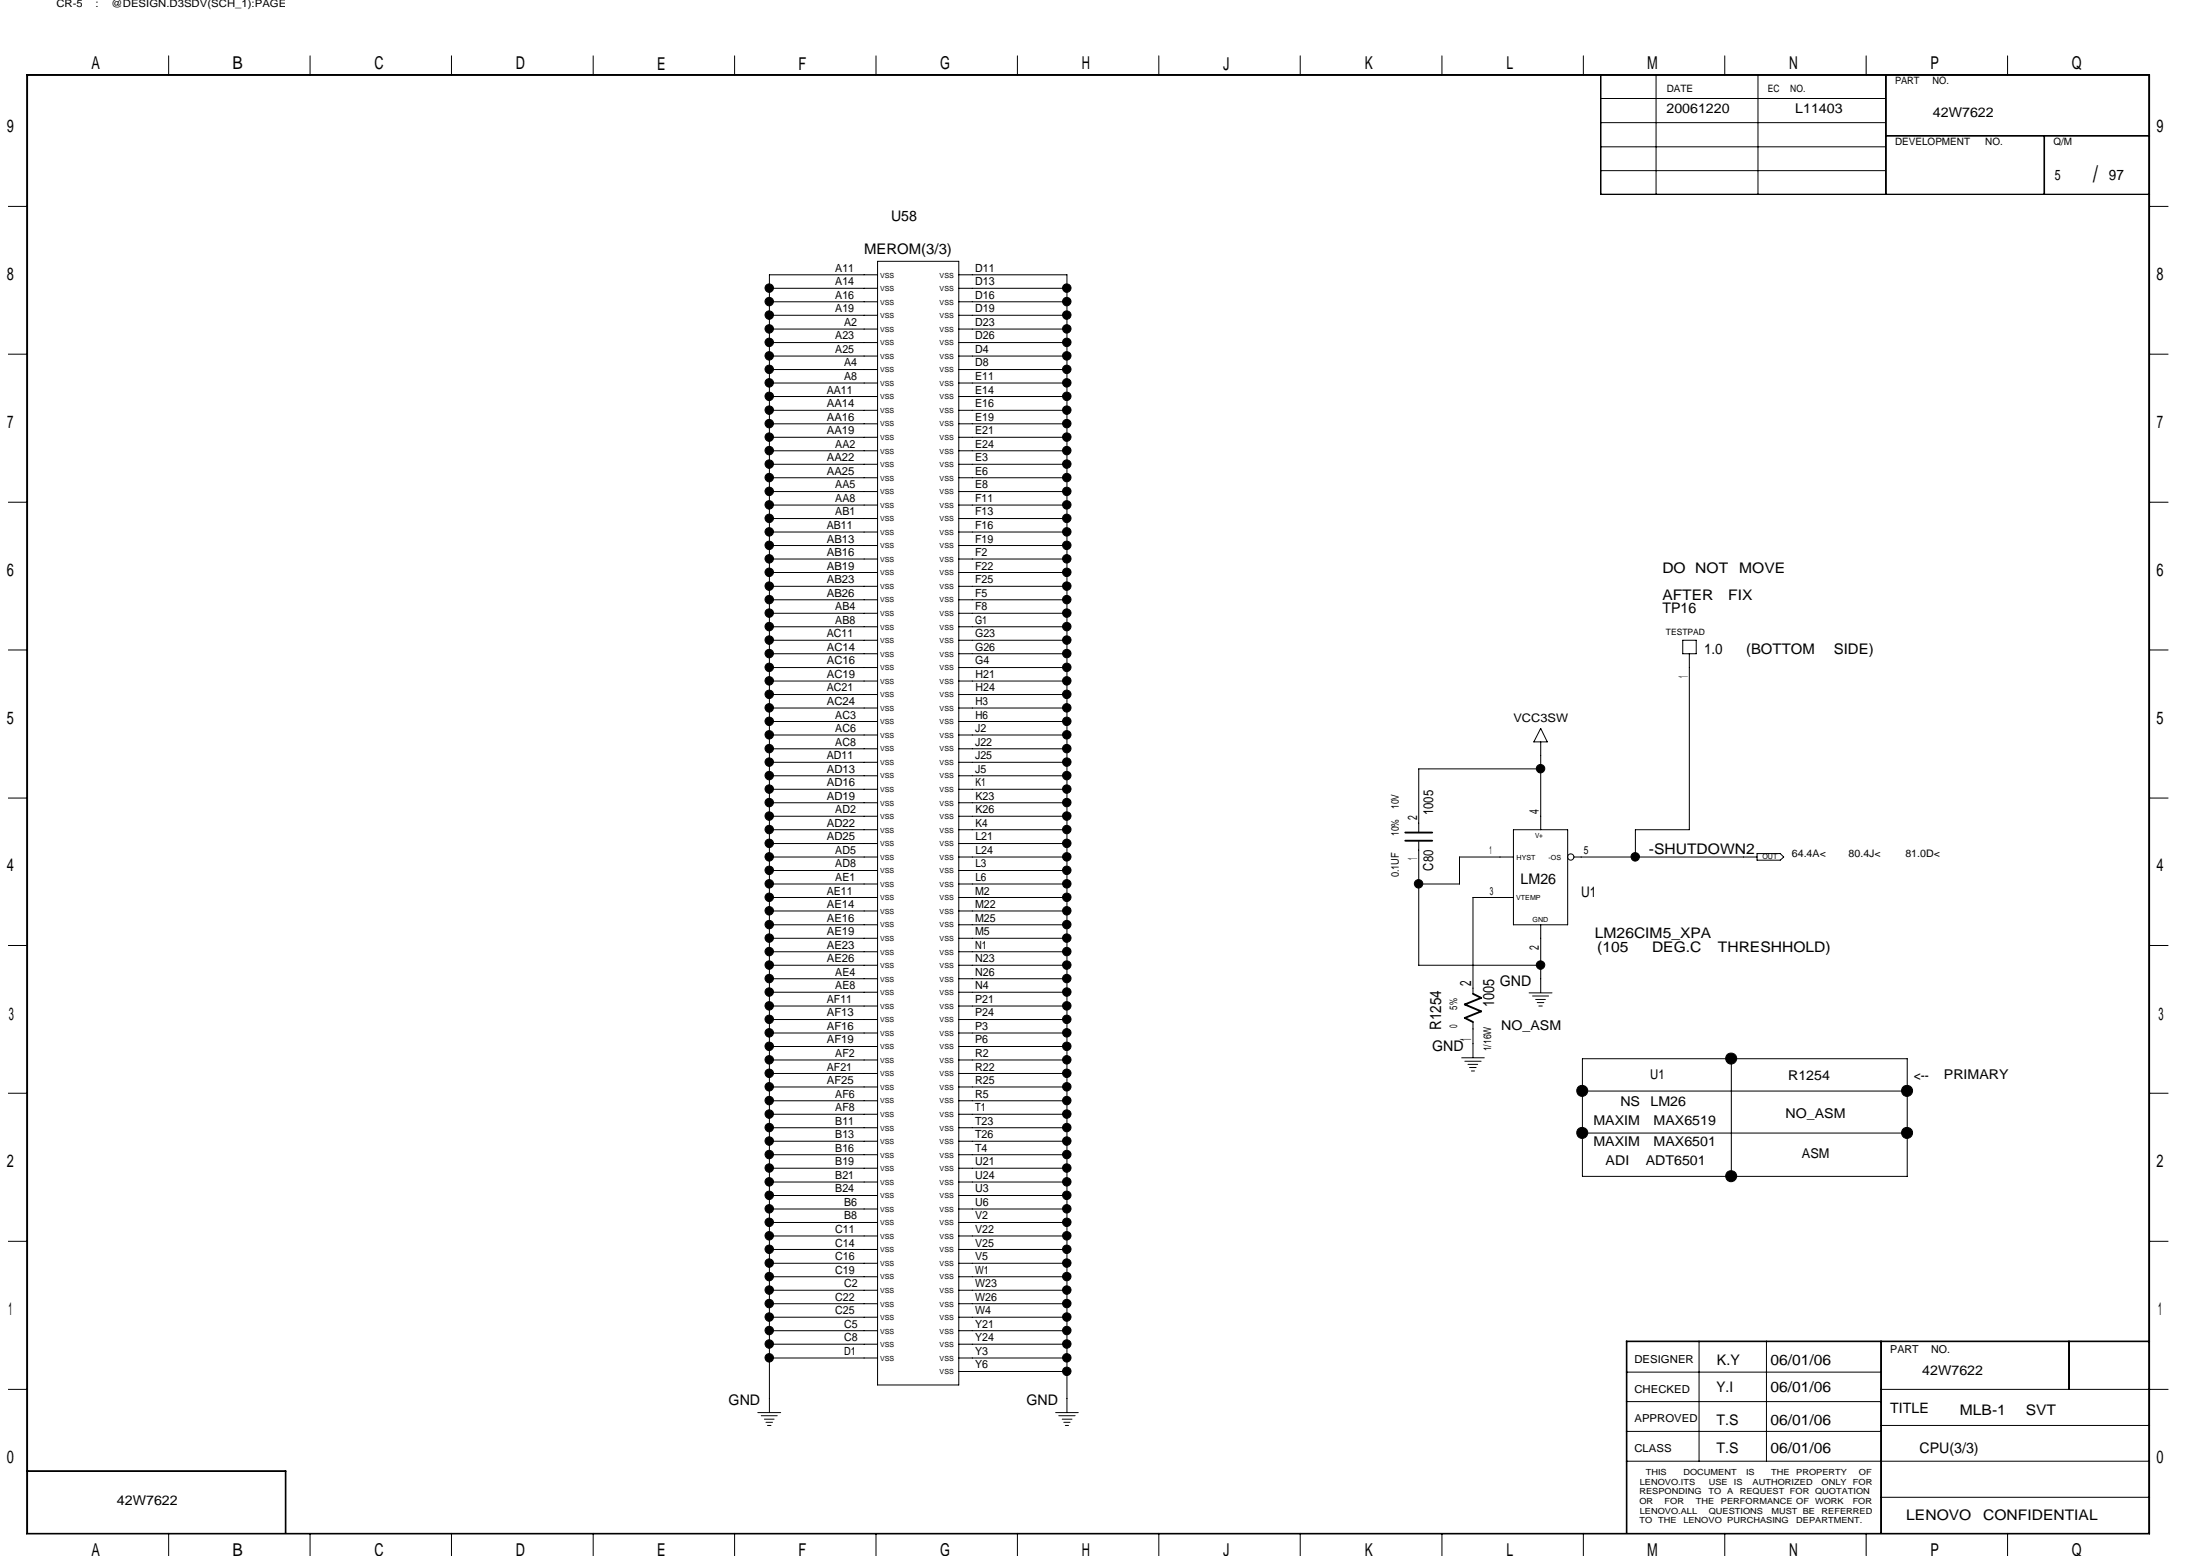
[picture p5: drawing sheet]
<svg xmlns="http://www.w3.org/2000/svg" width="297mm" height="210mm" viewBox="0 0 297 210" stroke-linecap="round" stroke-linejoin="round" font-family="sans-serif">
<path d="M189.7 113.5h3.7M189.7 112.4h3.7M198.9 134.1l1.1 .6-2.2 .9 2.2 .9-2.2 .9 1.1 .5" fill="none" stroke="#000" stroke-width=".25"/>
<g fill="none" stroke="#000" stroke-width=".14">
<path d="M3.6 10.1h286.6v196.9h-286.6zM3.7 10.2h286.4v196.7h-286.4zM22.8 7.5v2.6M41.9 7.5v2.6M61 7.5v2.6M80.1 7.5v2.6M99.2 7.5v2.6M118.3 7.5v2.6M137.4 7.5v2.6M156.5 7.5v2.6M175.6 7.5v2.6M194.7 7.5v2.6"/>
<path d="M213.8 7.5v2.6M216.1 10.1v16.1h74.1M216.1 19.8h38.5M216.1 16.6h38.5M216.1 13.3h38.5M216.2 10.1v16.1M223.6 10.1v16.1M232.9 7.5v2.6M237.4 10.1v16.1M252 7.5v2.6M254.6 18.4h35.6M254.6 10.1v16.1"/>
<path d="M254.6 18.3h35.6M254.7 10.1v16.1M271.1 7.5v2.6M276 18.4v7.8M276.1 18.4v7.8M1.1 27.9h2.5M103.9 38.9h14.6M118.5 37.1h-14.6v153.4M118.5 35.3h11v151.6h-11zM129.5 37.1h14.6v153.4M129.5 38.9h14.6M216.1 26.2h74.1"/>
<path d="M216.2 23h38.4M290.2 27.9h2.5M1.1 47.8h2.5M103.9 59h14.6M103.9 57.2h14.6M103.9 55.4h14.6M103.9 53.5h14.6M103.9 51.7h14.6M103.9 49.9h14.6M103.9 48h14.6M103.9 46.2h14.6M103.9 44.4h14.6"/>
<path d="M103.9 42.5h14.6M103.9 40.7h14.6M129.5 59h14.6M129.5 57.2h14.6M129.5 55.4h14.6M129.5 53.5h14.6M129.5 51.7h14.6M129.5 49.9h14.6M129.5 48h14.6M129.5 46.2h14.6M129.5 44.4h14.6M129.5 42.5h14.6"/>
<path d="M129.5 40.7h14.6M290.2 47.8h2.5M1.1 67.8h2.5M103.9 79.1h14.6M103.9 77.3h14.6M103.9 75.4h14.6M103.9 73.6h14.6M103.9 71.8h14.6M103.9 70h14.6M103.9 68.2h14.6M103.9 66.3h14.6M103.9 64.5h14.6"/>
<path d="M103.9 62.7h14.6M103.9 60.8h14.6M129.5 79.1h14.6M129.5 77.3h14.6M129.5 75.4h14.6M129.5 73.6h14.6M129.5 71.8h14.6M129.5 70h14.6M129.5 68.2h14.6M129.5 66.3h14.6M129.5 64.5h14.6M129.5 62.7h14.6"/>
<path d="M129.5 60.8h14.6M290.2 67.8h2.5M1.1 87.7h2.5M103.9 86.4h14.6M103.9 88.2h14.6M103.9 99.2h14.6M103.9 97.4h14.6M103.9 95.5h14.6M103.9 93.7h14.6M103.9 91.9h14.6M103.9 90.1h14.6M103.9 84.6h14.6"/>
<path d="M103.9 82.8h14.6M103.9 80.9h14.6M129.5 86.4h14.6M129.5 88.2h14.6M129.5 99.2h14.6M129.5 97.4h14.6M129.5 95.5h14.6M129.5 93.7h14.6M129.5 91.9h14.6M129.5 90.1h14.6M129.5 84.6h14.6M129.5 82.8h14.6"/>
<path d="M129.5 80.9h14.6M208 98.3l.9 1.8h-1.8zM227.2 86.4h1.8v1.8h-1.8zM228.1 88.2v23.8h-7.3v3.7M290.2 87.7h2.5M1.1 107.7h2.5M103.9 115.7h14.6M103.9 112h14.6M103.9 119.3h14.6M103.9 117.5h14.6M103.9 113.8h14.6M103.9 110.2h14.6"/>
<path d="M103.9 108.3h14.6M103.9 106.5h14.6M103.9 104.7h14.6M103.9 102.9h14.6M103.9 101h14.6M129.5 115.7h14.6M129.5 112h14.6M129.5 119.3h14.6M129.5 117.5h14.6M129.5 113.8h14.6M129.5 110.2h14.6M129.5 108.3h14.6"/>
<path d="M129.5 106.5h14.6M129.5 104.7h14.6M129.5 102.9h14.6M129.5 101h14.6M191.6 113.5v16.8h16.4M204.3 115.7h-7.2v3.6h-5.5M204.3 112h7.4v12.8h-7.4zM208 100.1v11.9M208 103.8h-16.4v8.6M212.6 115.7h24.6M237.2 115.2h3.2l.4 .5-.4 .4h-3.2zM290.2 107.7h2.5"/>
<path d="M1.1 127.6h2.5M103.9 124.8h14.6M103.9 121.1h14.6M103.9 135.8h14.6M103.9 139.4h14.6M103.9 137.6h14.6M103.9 133.9h14.6M103.9 132.1h14.6M103.9 130.3h14.6M103.9 128.4h14.6M103.9 126.6h14.6M103.9 122.9h14.6"/>
<path d="M129.5 124.8h14.6M129.5 121.1h14.6M129.5 135.8h14.6M129.5 139.4h14.6M129.5 137.6h14.6M129.5 133.9h14.6M129.5 132.1h14.6M129.5 130.3h14.6M129.5 128.4h14.6M129.5 126.6h14.6M129.5 122.9h14.6M198.9 137.9v4.8"/>
<path d="M204.3 121.1h-5.4v13M206.5 134h3M206.9 134.4h2.2M207.3 134.9h1.4M207.6 135.3h.8M207.8 135.8h.4M208 124.8v9.1M290.2 127.6h2.5M1.1 147.5h2.5M103.9 159.5h14.6M103.9 157.6h14.6M103.9 155.8h14.6"/>
<path d="M103.9 154h14.6M103.9 152.2h14.6M103.9 150.4h14.6M103.9 148.5h14.6M103.9 146.7h14.6M103.9 144.9h14.6M103.9 143h14.6M103.9 141.2h14.6M129.5 159.5h14.6M129.5 157.6h14.6M129.5 155.8h14.6M129.5 154h14.6"/>
<path d="M129.5 152.2h14.6M129.5 150.4h14.6M129.5 148.5h14.6M129.5 146.7h14.6M129.5 144.9h14.6M129.5 143h14.6M129.5 141.2h14.6M197.4 142.7h3M197.8 143.2h2.2M198.2 143.6h1.3M198.4 144.1h.9M198.7 144.5h.4"/>
<path d="M213.7 142.9h43.8v15.8h-43.8zM213.7 147.2h43.8M213.7 152.9h43.8M233.8 142.9v15.8M290.2 147.5h2.5M1.1 167.5h2.5M103.9 179.6h14.6M103.9 177.8h14.6M103.9 175.9h14.6M103.9 174.1h14.6M103.9 172.3h14.6M103.9 170.5h14.6"/>
<path d="M103.9 168.6h14.6M103.9 166.8h14.6M103.9 165h14.6M103.9 163.2h14.6M103.9 161.3h14.6M129.5 179.6h14.6M129.5 177.8h14.6M129.5 175.9h14.6M129.5 174.1h14.6M129.5 172.3h14.6M129.5 170.5h14.6M129.5 168.6h14.6"/>
<path d="M129.5 166.8h14.6M129.5 165h14.6M129.5 163.2h14.6M129.5 161.3h14.6M290.2 167.5h2.5M1.1 187.5h2.5M3.6 198.5h35v8.4M3.6 198.5h35M38.5 198.5v8.4M102.3 190.6h3.1M102.8 191.1h2.1M103.2 191.5h1.3"/>
<path d="M103.4 191.9h.9M103.6 192.4h.5M103.9 183.3h14.6M103.9 181.4h14.6M129.5 185.1h14.6M129.5 183.3h14.6M129.5 181.4h14.6M142.5 190.6h3.1M143 191.1h2.2M143.4 191.5h1.3M143.6 191.9h.9M143.8 192.4h.5"/>
<path d="M219.6 197.2h70.6M219.6 181.1h70.6M219.6 193.2h34.4M219.6 189.1h34.4M219.6 185.2h34.4M219.7 181v25.9M229.4 181v16.2M238.5 181v16.2M254 192.4h36.2M254 187.5h38.7M254 181v25.9M279.3 181v6.5"/>
<path d="M279.4 181v6.5M290.2 181h-70.6v25.9M22.8 206.9v3M41.9 206.9v3M61 206.9v3M80.1 206.9v3M99.2 206.9v3M118.3 206.9v3M137.4 206.9v3M156.5 206.9v3M175.6 206.9v3M194.7 206.9v3"/>
<path d="M213.8 206.9v3M232.9 206.9v3M252 206.9v3M254 202.1h36.2M271.1 206.9v3"/>
<circle cx="212.1" cy="115.6" r=".43"/>
</g>
<g fill="#000" stroke="#000" stroke-width=".14">
<circle cx="103.9" cy="38.9" r=".57"/>
<circle cx="144" cy="38.9" r=".57"/>
<circle cx="103.9" cy="49.8" r=".57"/>
<circle cx="103.9" cy="51.7" r=".57"/>
<circle cx="103.9" cy="44.4" r=".57"/>
<circle cx="103.9" cy="42.5" r=".57"/>
<circle cx="103.9" cy="53.5" r=".57"/>
<circle cx="103.9" cy="46.2" r=".57"/>
<circle cx="103.9" cy="55.3" r=".57"/>
<circle cx="103.9" cy="40.7" r=".57"/>
<circle cx="103.9" cy="48" r=".57"/>
<circle cx="103.9" cy="59" r=".57"/>
<circle cx="103.9" cy="57.2" r=".57"/>
<circle cx="144" cy="49.8" r=".57"/>
<circle cx="144" cy="51.7" r=".57"/>
<circle cx="144" cy="44.4" r=".57"/>
<circle cx="144" cy="42.5" r=".57"/>
<circle cx="144" cy="46.2" r=".57"/>
<circle cx="144" cy="53.5" r=".57"/>
<circle cx="144" cy="55.3" r=".57"/>
<circle cx="144" cy="40.7" r=".57"/>
<circle cx="144" cy="48" r=".57"/>
<circle cx="144" cy="57.2" r=".57"/>
<circle cx="144" cy="59" r=".57"/>
<circle cx="103.9" cy="70" r=".57"/>
<circle cx="103.9" cy="60.8" r=".57"/>
<circle cx="103.9" cy="71.8" r=".57"/>
<circle cx="103.9" cy="62.6" r=".57"/>
<circle cx="103.9" cy="66.3" r=".57"/>
<circle cx="103.9" cy="64.4" r=".57"/>
<circle cx="103.9" cy="73.6" r=".57"/>
<circle cx="103.9" cy="77.2" r=".57"/>
<circle cx="103.9" cy="79.1" r=".57"/>
<circle cx="103.9" cy="68.1" r=".57"/>
<circle cx="103.9" cy="75.4" r=".57"/>
<circle cx="144" cy="70" r=".57"/>
<circle cx="144" cy="60.8" r=".57"/>
<circle cx="144" cy="71.8" r=".57"/>
<circle cx="144" cy="62.6" r=".57"/>
<circle cx="144" cy="66.3" r=".57"/>
<circle cx="144" cy="73.6" r=".57"/>
<circle cx="144" cy="64.4" r=".57"/>
<circle cx="144" cy="77.2" r=".57"/>
<circle cx="144" cy="79.1" r=".57"/>
<circle cx="144" cy="68.1" r=".57"/>
<circle cx="144" cy="75.4" r=".57"/>
<circle cx="103.9" cy="90.1" r=".57"/>
<circle cx="103.9" cy="88.2" r=".57"/>
<circle cx="103.9" cy="80.9" r=".57"/>
<circle cx="103.9" cy="82.7" r=".57"/>
<circle cx="103.9" cy="84.6" r=".57"/>
<circle cx="103.9" cy="93.7" r=".57"/>
<circle cx="103.9" cy="97.3" r=".57"/>
<circle cx="103.9" cy="95.5" r=".57"/>
<circle cx="103.9" cy="99.2" r=".57"/>
<circle cx="103.9" cy="86.4" r=".57"/>
<circle cx="103.9" cy="91.9" r=".57"/>
<circle cx="144" cy="90.1" r=".57"/>
<circle cx="144" cy="80.9" r=".57"/>
<circle cx="144" cy="88.2" r=".57"/>
<circle cx="144" cy="82.7" r=".57"/>
<circle cx="144" cy="84.6" r=".57"/>
<circle cx="144" cy="95.5" r=".57"/>
<circle cx="144" cy="86.4" r=".57"/>
<circle cx="144" cy="91.9" r=".57"/>
<circle cx="144" cy="99.2" r=".57"/>
<circle cx="144" cy="93.7" r=".57"/>
<circle cx="144" cy="97.3" r=".57"/>
<circle cx="103.9" cy="104.7" r=".57"/>
<circle cx="103.9" cy="106.5" r=".57"/>
<circle cx="103.9" cy="108.3" r=".57"/>
<circle cx="103.9" cy="115.6" r=".57"/>
<circle cx="103.9" cy="110.1" r=".57"/>
<circle cx="103.9" cy="119.3" r=".57"/>
<circle cx="103.9" cy="111.9" r=".57"/>
<circle cx="103.9" cy="102.8" r=".57"/>
<circle cx="103.9" cy="101" r=".57"/>
<circle cx="103.9" cy="113.8" r=".57"/>
<circle cx="103.9" cy="117.4" r=".57"/>
<circle cx="144" cy="104.7" r=".57"/>
<circle cx="144" cy="106.5" r=".57"/>
<circle cx="144" cy="108.3" r=".57"/>
<circle cx="144" cy="113.8" r=".57"/>
<circle cx="144" cy="119.3" r=".57"/>
<circle cx="144" cy="101" r=".57"/>
<circle cx="144" cy="102.8" r=".57"/>
<circle cx="144" cy="111.9" r=".57"/>
<circle cx="144" cy="110.1" r=".57"/>
<circle cx="144" cy="115.6" r=".57"/>
<circle cx="144" cy="117.4" r=".57"/>
<circle cx="191.5" cy="119.3" r=".57"/>
<circle cx="208" cy="103.7" r=".57"/>
<circle cx="220.8" cy="115.6" r=".57"/>
<circle cx="103.9" cy="124.8" r=".57"/>
<circle cx="103.9" cy="122.9" r=".57"/>
<circle cx="103.9" cy="126.6" r=".57"/>
<circle cx="103.9" cy="128.4" r=".57"/>
<circle cx="103.9" cy="121.1" r=".57"/>
<circle cx="103.9" cy="132.1" r=".57"/>
<circle cx="103.9" cy="137.6" r=".57"/>
<circle cx="103.9" cy="139.4" r=".57"/>
<circle cx="103.9" cy="135.7" r=".57"/>
<circle cx="103.9" cy="130.2" r=".57"/>
<circle cx="103.9" cy="133.9" r=".57"/>
<circle cx="144" cy="124.8" r=".57"/>
<circle cx="144" cy="122.9" r=".57"/>
<circle cx="144" cy="126.6" r=".57"/>
<circle cx="144" cy="128.4" r=".57"/>
<circle cx="144" cy="121.1" r=".57"/>
<circle cx="144" cy="133.9" r=".57"/>
<circle cx="144" cy="137.6" r=".57"/>
<circle cx="144" cy="130.2" r=".57"/>
<circle cx="144" cy="132.1" r=".57"/>
<circle cx="144" cy="135.7" r=".57"/>
<circle cx="144" cy="139.4" r=".57"/>
<circle cx="208" cy="130.2" r=".57"/>
<circle cx="103.9" cy="143" r=".57"/>
<circle cx="103.9" cy="144.8" r=".57"/>
<circle cx="103.9" cy="148.5" r=".57"/>
<circle cx="103.9" cy="141.2" r=".57"/>
<circle cx="103.9" cy="155.8" r=".57"/>
<circle cx="103.9" cy="150.3" r=".57"/>
<circle cx="103.9" cy="152.2" r=".57"/>
<circle cx="103.9" cy="159.5" r=".57"/>
<circle cx="103.9" cy="154" r=".57"/>
<circle cx="103.9" cy="146.7" r=".57"/>
<circle cx="103.9" cy="157.6" r=".57"/>
<circle cx="144" cy="143" r=".57"/>
<circle cx="144" cy="148.5" r=".57"/>
<circle cx="144" cy="144.8" r=".57"/>
<circle cx="144" cy="141.2" r=".57"/>
<circle cx="144" cy="154" r=".57"/>
<circle cx="144" cy="159.5" r=".57"/>
<circle cx="144" cy="150.3" r=".57"/>
<circle cx="144" cy="152.2" r=".57"/>
<circle cx="144" cy="155.8" r=".57"/>
<circle cx="144" cy="146.7" r=".57"/>
<circle cx="144" cy="157.6" r=".57"/>
<circle cx="213.6" cy="152.9" r=".75"/>
<circle cx="213.6" cy="147.2" r=".75"/>
<circle cx="233.7" cy="158.7" r=".75"/>
<circle cx="233.7" cy="142.8" r=".75"/>
<circle cx="257.5" cy="152.9" r=".75"/>
<circle cx="257.5" cy="147.2" r=".75"/>
<circle cx="103.9" cy="179.6" r=".57"/>
<circle cx="103.9" cy="163.1" r=".57"/>
<circle cx="103.9" cy="164.9" r=".57"/>
<circle cx="103.9" cy="161.3" r=".57"/>
<circle cx="103.9" cy="168.6" r=".57"/>
<circle cx="103.9" cy="170.4" r=".57"/>
<circle cx="103.9" cy="174.1" r=".57"/>
<circle cx="103.9" cy="172.3" r=".57"/>
<circle cx="103.9" cy="166.8" r=".57"/>
<circle cx="103.9" cy="175.9" r=".57"/>
<circle cx="103.9" cy="177.7" r=".57"/>
<circle cx="144" cy="179.6" r=".57"/>
<circle cx="144" cy="163.1" r=".57"/>
<circle cx="144" cy="164.9" r=".57"/>
<circle cx="144" cy="161.3" r=".57"/>
<circle cx="144" cy="170.4" r=".57"/>
<circle cx="144" cy="168.6" r=".57"/>
<circle cx="144" cy="172.3" r=".57"/>
<circle cx="144" cy="166.8" r=".57"/>
<circle cx="144" cy="175.9" r=".57"/>
<circle cx="144" cy="177.7" r=".57"/>
<circle cx="144" cy="174.1" r=".57"/>
<circle cx="103.9" cy="181.4" r=".57"/>
<circle cx="103.9" cy="183.2" r=".57"/>
<circle cx="144" cy="181.4" r=".57"/>
<circle cx="144" cy="185.1" r=".57"/>
<circle cx="144" cy="183.2" r=".57"/>
</g>
<text font-size="3.1" x="282.6" y="24.6">/</text>
<g font-size="2.4">
<text x="12.4" y="9.4">A</text>
<text x="31.4" y="9.4">B</text>
<text x="50.5" y="9.4">C</text>
<text x="69.6" y="9.4">D</text>
<text x="88.7" y="9.4">E</text>
<text x="107.8" y="9.4">F</text>
<text x="127" y="9.4">G</text>
<text x="146" y="9.4">H</text>
<text x="165.1" y="9.4">J</text>
<text x="184.3" y="9.4">K</text>
<text x="203.4" y="9.4">L</text>
<text x="222.4" y="9.4">M</text>
<text x="241.6" y="9.4">N</text>
<text x="260.6" y="9.4">P</text>
<text x="279.7" y="9.4">Q</text>
<text x=".9" y="17.9">9</text>
<text x="291.2" y="17.9">9</text>
<text x=".9" y="37.8">8</text>
<text x="291.2" y="37.8">8</text>
<text x="1" y="57.8">7</text>
<text x="291.2" y="57.8">7</text>
<text x=".9" y="77.8">6</text>
<text x="291.2" y="77.8">6</text>
<text x=".9" y="97.7">5</text>
<text x="291.2" y="97.7">5</text>
<text x=".9" y="117.6">4</text>
<text x="291.2" y="117.6">4</text>
<text x="1.2" y="137.6">3</text>
<text x="291.4" y="137.6">3</text>
<text x=".9" y="157.5">2</text>
<text x="291.2" y="157.5">2</text>
<text x="1.1" y="177.5">1</text>
<text x="291.4" y="177.5">1</text>
<text x=".9" y="197.4">0</text>
<text x="291.2" y="197.4">0</text>
<text x="12.4" y="210">A</text>
<text x="31.4" y="210">B</text>
<text x="50.5" y="210">C</text>
<text x="69.6" y="210">D</text>
<text x="127" y="210">G</text>
<text x="146" y="210">H</text>
<text x="184.3" y="210">K</text>
<text x="203.4" y="210">L</text>
<text x="222.4" y="210">M</text>
<text x="241.6" y="210">N</text>
<text x="260.6" y="210">P</text>
<text x="279.7" y="210">Q</text>
<text x="88.7" y="210">E</text>
<text x="107.8" y="210">F</text>
<text x="165.1" y="210">J</text>
</g>
<g font-size="2.1">
<text x="198.6" y="133" transform="rotate(-90 198.6 133)">2</text>
<text x="201.8" y="135.9" transform="rotate(-90 201.8 135.9)">1005</text>
<text x="194.6" y="139" transform="rotate(-90 194.6 139)">R1254</text>
<text x="198.6" y="140.4" transform="rotate(-90 198.6 140.4)">1</text>
</g>
<g font-size="2">
<text x="120.3" y="29.8">U58</text>
<text x="277.4" y="24.3">5</text>
<text x="284.7" y="24.3">97</text>
<text x="116.7" y="34.3">MEROM(3/3)</text>
<text x="224.4" y="77.3">DO NOT</text>
<text x="234.8" y="77.3">MOVE</text>
<text x="224.4" y="80.9">AFTER</text>
<text x="224.4" y="82.8">TP16</text>
<text x="233.3" y="80.9">FIX</text>
<text x="230.1" y="88.2">1.0</text>
<text x="235.8" y="88.2">(BOTTOM</text>
<text x="247.6" y="88.2">SIDE)</text>
<text x="205.3" y="119.3">LM26</text>
<text x="222.6" y="115.3">-SHUTDOWN2</text>
<text x="213.5" y="121.1">U1</text>
<text x="215.3" y="126.6">LM26CIM5_XPA</text>
<text x="215.6" y="128.4">(105</text>
<text x="223.1" y="128.4">DEG.C</text>
<text x="231.9" y="128.4">THRESHHOLD)</text>
<text x="202.5" y="133">GND</text>
<text x="193.4" y="141.8">GND</text>
<text x="231.8" y="184.1">K.Y</text>
<text x="239.1" y="184.1">06/01/06</text>
<text x="98.4" y="189.7">GND</text>
<text x="138.6" y="189.7">GND</text>
<text x="231.8" y="187.8">Y.I</text>
<text x="239.1" y="187.8">06/01/06</text>
<text x="264.6" y="190.9">MLB-1</text>
<text x="273.5" y="190.9">SVT</text>
<text x="231.8" y="196">T.S</text>
<text x="231.8" y="192.4">T.S</text>
<text x="239.1" y="196">06/01/06</text>
<text x="239.1" y="192.4">06/01/06</text>
<text x="259.2" y="196">CPU(3/3)</text>
<text x="257.4" y="205.2">LENOVO</text>
<text x="267.8" y="205.2">CONFIDENTIAL</text>
</g>
<g font-size="1.9">
<text x="193.5" y="110" transform="rotate(-90 193.5 110)">1005</text>
<text x="193.5" y="117.5" transform="rotate(-90 193.5 117.5)">C80</text>
<text x="255.2" y="190.7">TITLE</text>
</g>
<g font-size="1.8">
<text x="225" y="15.3">20061220</text>
<text x="242.4" y="15.3">L11403</text>
<text x="261" y="15.8">42W7622</text>
<text x="227.9" y="91.5" transform="rotate(-90 227.9 91.5)">1</text>
<text x="191.3" y="110.7" transform="rotate(-90 191.3 110.7)">2</text>
<text x="207.8" y="109.8" transform="rotate(-90 207.8 109.8)">4</text>
<text x="191.3" y="116.1" transform="rotate(-90 191.3 116.1)">1</text>
<text x="207.8" y="128.1" transform="rotate(-90 207.8 128.1)">2</text>
<text x="202.7" y="139">NO_ASM</text>
<text x="218.8" y="149.2">NS</text>
<text x="222.8" y="145.6">U1</text>
<text x="222.8" y="149.2">LM26</text>
<text x="241.4" y="145.8">R1254</text>
<text x="258.4" y="145.8">&lt;--</text>
<text x="262.5" y="145.6">PRIMARY</text>
<text x="215.1" y="154.7">MAXIM</text>
<text x="215.1" y="151.8">MAXIM</text>
<text x="223.3" y="154.7">MAX6501</text>
<text x="223.3" y="151.8">MAX6519</text>
<text x="241.1" y="150.9">NO_ASM</text>
<text x="216.8" y="157.3">ADI</text>
<text x="222.2" y="157.3">ADT6501</text>
<text x="243.3" y="156.3">ASM</text>
<text x="259.5" y="185.6">42W7622</text>
<text x="15.8" y="203.1">42W7622</text>
</g>
<text font-size="1.6" x="204.3" y="97.4">VCC3SW</text>
<g font-size="1.5">
<text x="112.8" y="40.3">A16</text>
<text x="112.8" y="38.5">A14</text>
<text x="112.8" y="36.7">A11</text>
<text x="131.7" y="40.3">D16</text>
<text x="131.7" y="38.5">D13</text>
<text x="131.7" y="36.7">D11</text>
<text x="112.8" y="47.6">A25</text>
<text x="112.8" y="45.8">A23</text>
<text x="112.8" y="42.2">A19</text>
<text x="114" y="44">A2</text>
<text x="131.7" y="47.6">D4</text>
<text x="131.7" y="45.8">D26</text>
<text x="131.7" y="44">D23</text>
<text x="131.7" y="42.2">D19</text>
<text x="111.6" y="53.1">AA11</text>
<text x="114" y="51.3">A8</text>
<text x="114" y="49.4">A4</text>
<text x="131.7" y="53.1">E14</text>
<text x="131.7" y="51.3">E11</text>
<text x="131.7" y="49.4">D8</text>
<text x="111.6" y="58.6">AA19</text>
<text x="111.6" y="56.8">AA16</text>
<text x="111.6" y="54.9">AA14</text>
<text x="131.7" y="58.6">E21</text>
<text x="131.7" y="56.8">E19</text>
<text x="131.7" y="54.9">E16</text>
<text x="111.6" y="64.1">AA25</text>
<text x="111.6" y="62.3">AA22</text>
<text x="112.8" y="60.4">AA2</text>
<text x="112.8" y="65.9">AA5</text>
<text x="131.7" y="65.9">E8</text>
<text x="131.7" y="64.1">E6</text>
<text x="131.7" y="62.3">E3</text>
<text x="131.7" y="60.4">E24</text>
<text x="111.6" y="71.4">AB11</text>
<text x="112.8" y="69.6">AB1</text>
<text x="112.8" y="67.7">AA8</text>
<text x="131.7" y="71.4">F16</text>
<text x="131.7" y="69.6">F13</text>
<text x="131.7" y="67.7">F11</text>
<text x="111.6" y="76.9">AB19</text>
<text x="111.6" y="75.1">AB16</text>
<text x="111.6" y="73.2">AB13</text>
<text x="131.7" y="76.9">F22</text>
<text x="131.7" y="75.1">F2</text>
<text x="131.7" y="73.2">F19</text>
<text x="111.6" y="80.5">AB26</text>
<text x="111.6" y="78.7">AB23</text>
<text x="112.8" y="82.3">AB4</text>
<text x="131.7" y="82.3">F8</text>
<text x="131.7" y="80.5">F5</text>
<text x="131.7" y="78.7">F25</text>
<text x="111.6" y="89.7">AC16</text>
<text x="111.6" y="87.8">AC14</text>
<text x="111.6" y="86">AC11</text>
<text x="112.8" y="84.2">AB8</text>
<text x="131.7" y="84.2">G1</text>
<text x="131.7" y="89.7">G4</text>
<text x="131.7" y="87.8">G26</text>
<text x="131.7" y="86">G23</text>
<text x="111.6" y="95.1">AC24</text>
<text x="111.6" y="93.3">AC21</text>
<text x="111.6" y="91.5">AC19</text>
<text x="131.7" y="95.1">H3</text>
<text x="131.7" y="93.3">H24</text>
<text x="131.7" y="91.5">H21</text>
<text x="112.8" y="100.6">AC8</text>
<text x="112.8" y="98.8">AC6</text>
<text x="112.8" y="97">AC3</text>
<text x="131.7" y="100.6">J22</text>
<text x="131.7" y="98.8">J2</text>
<text x="131.7" y="97">H6</text>
<text x="111.6" y="107.9">AD19</text>
<text x="111.6" y="106.1">AD16</text>
<text x="111.6" y="104.3">AD13</text>
<text x="111.6" y="102.4">AD11</text>
<text x="131.7" y="104.3">J5</text>
<text x="131.7" y="102.4">J25</text>
<text x="131.7" y="107.9">K23</text>
<text x="131.7" y="106.1">K1</text>
<text x="111.6" y="113.4">AD25</text>
<text x="111.6" y="111.6">AD22</text>
<text x="112.8" y="109.8">AD2</text>
<text x="131.7" y="113.4">L21</text>
<text x="131.7" y="111.6">K4</text>
<text x="131.7" y="109.8">K26</text>
<text x="112.8" y="118.9">AE1</text>
<text x="112.8" y="117.1">AD8</text>
<text x="112.8" y="115.2">AD5</text>
<text x="131.7" y="118.9">L6</text>
<text x="131.7" y="117.1">L3</text>
<text x="131.7" y="115.2">L24</text>
<text x="201.1" y="115.2">1</text>
<text x="213.9" y="115.2">5</text>
<text x="111.6" y="124.4">AE16</text>
<text x="111.6" y="122.6">AE14</text>
<text x="111.6" y="120.7">AE11</text>
<text x="131.7" y="124.4">M25</text>
<text x="131.7" y="122.6">M22</text>
<text x="131.7" y="120.7">M2</text>
<text x="201.2" y="120.7">3</text>
<text x="111.6" y="129.8">AE26</text>
<text x="111.6" y="128">AE23</text>
<text x="111.6" y="126.2">AE19</text>
<text x="112.8" y="131.7">AE4</text>
<text x="131.7" y="131.7">N26</text>
<text x="131.7" y="129.8">N23</text>
<text x="131.7" y="128">N1</text>
<text x="131.7" y="126.2">M5</text>
<text x="111.6" y="137.2">AF13</text>
<text x="111.6" y="135.3">AF11</text>
<text x="112.8" y="133.5">AE8</text>
<text x="131.7" y="137.2">P24</text>
<text x="131.7" y="135.3">P21</text>
<text x="131.7" y="133.5">N4</text>
<text x="111.6" y="140.8">AF19</text>
<text x="111.6" y="139">AF16</text>
<text x="112.8" y="142.7">AF2</text>
<text x="131.7" y="142.7">R2</text>
<text x="131.7" y="140.8">P6</text>
<text x="131.7" y="139">P3</text>
<text x="111.6" y="146.3">AF25</text>
<text x="111.6" y="144.5">AF21</text>
<text x="112.8" y="149.9">AF8</text>
<text x="112.8" y="148.1">AF6</text>
<text x="131.7" y="149.9">T1</text>
<text x="131.7" y="148.1">R5</text>
<text x="131.7" y="146.3">R25</text>
<text x="131.7" y="144.5">R22</text>
<text x="112.8" y="155.4">B16</text>
<text x="112.8" y="153.6">B13</text>
<text x="112.8" y="151.8">B11</text>
<text x="131.7" y="155.4">T4</text>
<text x="131.7" y="153.6">T26</text>
<text x="131.7" y="151.8">T23</text>
<text x="112.8" y="160.9">B24</text>
<text x="112.8" y="159.1">B21</text>
<text x="112.8" y="157.3">B19</text>
<text x="131.7" y="160.9">U3</text>
<text x="131.7" y="159.1">U24</text>
<text x="131.7" y="157.3">U21</text>
<text x="112.8" y="166.4">C11</text>
<text x="114" y="164.5">B8</text>
<text x="114" y="162.7">B6</text>
<text x="131.7" y="166.4">V22</text>
<text x="131.7" y="164.5">V2</text>
<text x="131.7" y="162.7">U6</text>
<text x="112.8" y="171.9">C19</text>
<text x="112.8" y="170.1">C16</text>
<text x="112.8" y="168.2">C14</text>
<text x="114" y="173.7">C2</text>
<text x="131.7" y="173.7">W23</text>
<text x="131.7" y="171.9">W1</text>
<text x="131.7" y="170.1">V5</text>
<text x="131.7" y="168.2">V25</text>
<text x="112.8" y="177.4">C25</text>
<text x="112.8" y="175.5">C22</text>
<text x="114" y="179.2">C5</text>
<text x="131.7" y="179.2">Y21</text>
<text x="131.7" y="177.4">W4</text>
<text x="131.7" y="175.5">W26</text>
<text x="114" y="182.8">D1</text>
<text x="114" y="181">C8</text>
<text x="131.7" y="184.7">Y6</text>
<text x="131.7" y="182.8">Y3</text>
<text x="131.7" y="181">Y24</text>
<text x="220.7" y="183.9">DESIGNER</text>
<text x="255.2" y="182.6">PART</text>
<text x="260.7" y="182.6">NO.</text>
<text x="220.7" y="191.9">APPROVED</text>
<text x="220.7" y="187.9">CHECKED</text>
<text x="220.7" y="196">CLASS</text>
</g>
<g font-size="1.4">
<text x="7.6" y=".9">CR-5</text>
<text x="12.9" y=".9">:</text>
<text x="15" y=".9">@DESIGN.D3SDV(SCH_1):PAGE</text>
<text x="255.9" y="11.3">PART</text>
<text x="260.9" y="11.3">NO.</text>
<text x="225" y="12.4">DATE</text>
<text x="238.7" y="12.4">EC</text>
<text x="241.7" y="12.4">NO.</text>
<text x="255.9" y="19.6">DEVELOPMENT</text>
<text x="268.1" y="19.6">NO.</text>
<text x="277.2" y="19.6">Q/M</text>
<text x="188.9" y="112.8" transform="rotate(-90 188.9 112.8)">10%</text>
<text x="188.9" y="109.2" transform="rotate(-90 188.9 109.2)">10V</text>
<text x="188.9" y="118.4" transform="rotate(-90 188.9 118.4)">0.1UF</text>
<text x="241.9" y="115.6">64.4A&lt;</text>
<text x="249.6" y="115.6">80.4J&lt;</text>
<text x="257.3" y="115.6">81.0D&lt;</text>
<text x="196.8" y="136.3" transform="rotate(-90 196.8 136.3)">5%</text>
<text x="196.8" y="138.7" transform="rotate(-90 196.8 138.7)">0</text>
<text x="201.3" y="141.9" transform="rotate(-90 201.3 141.9)">1/16W</text>
</g>
<text font-size="1.2" x="224.9" y="85.6">TESTPAD</text>
<g font-size="1.1">
<text x="221.4" y="203">OR</text>
<text x="221.4" y="201.7">RESPONDING</text>
<text x="221.4" y="200.4">LENOVO.ITS</text>
<text x="222.2" y="199.1">THIS</text>
<text x="224.7" y="203">FOR</text>
<text x="227.3" y="199.1">DOCUMENT</text>
<text x="229" y="203">THE</text>
<text x="230.7" y="201.7">TO</text>
<text x="230.7" y="200.4">USE</text>
<text x="232.4" y="203">PERFORMANCE OF</text>
<text x="233.2" y="201.7">A</text>
<text x="234.1" y="200.4">IS</text>
<text x="234.9" y="201.7">REQUEST FOR QUOTATION</text>
<text x="235.8" y="199.1">IS</text>
<text x="236.6" y="200.4">AUTHORIZED</text>
<text x="239.1" y="199.1">THE</text>
<text x="242.5" y="199.1">PROPERTY</text>
<text x="245.1" y="203">WORK</text>
<text x="246" y="200.4">ONLY</text>
<text x="250.1" y="203">FOR</text>
<text x="250.2" y="200.4">FOR</text>
<text x="251" y="199.1">OF</text>
<text x="221.4" y="205.6">TO</text>
<text x="221.4" y="204.3">LENOVO.ALL</text>
<text x="223.9" y="205.6">THE</text>
<text x="227.3" y="205.6">LENOVO PURCHASING</text>
<text x="230.7" y="204.3">QUESTIONS</text>
<text x="239.2" y="204.3">MUST BE</text>
<text x="242.5" y="205.6">DEPARTMENT.</text>
<text x="246" y="204.3">REFERRED</text>
</g>
<text font-size="1" x="238" y="116">OUT</text>
<g font-size=".9">
<text x="118.8" y="37.5">VSS</text>
<text x="118.8" y="39.3">VSS</text>
<text x="118.8" y="41.1">VSS</text>
<text x="126.9" y="37.5">VSS</text>
<text x="126.9" y="39.3">VSS</text>
<text x="126.9" y="41.1">VSS</text>
<text x="118.8" y="42.9">VSS</text>
<text x="118.8" y="44.7">VSS</text>
<text x="118.8" y="46.6">VSS</text>
<text x="126.9" y="42.9">VSS</text>
<text x="126.9" y="44.7">VSS</text>
<text x="126.9" y="46.6">VSS</text>
<text x="118.8" y="48.4">VSS</text>
<text x="118.8" y="50.2">VSS</text>
<text x="118.8" y="52.1">VSS</text>
<text x="118.8" y="53.9">VSS</text>
<text x="126.9" y="48.4">VSS</text>
<text x="126.9" y="50.3">VSS</text>
<text x="126.9" y="52.1">VSS</text>
<text x="126.9" y="53.9">VSS</text>
<text x="118.8" y="55.7">VSS</text>
<text x="118.8" y="57.5">VSS</text>
<text x="118.8" y="59.4">VSS</text>
<text x="126.9" y="55.7">VSS</text>
<text x="126.9" y="57.5">VSS</text>
<text x="126.9" y="59.4">VSS</text>
<text x="118.8" y="61.2">VSS</text>
<text x="118.8" y="63">VSS</text>
<text x="118.8" y="64.9">VSS</text>
<text x="126.9" y="61.2">VSS</text>
<text x="126.9" y="63">VSS</text>
<text x="126.9" y="64.9">VSS</text>
<text x="118.8" y="66.7">VSS</text>
<text x="118.8" y="68.5">VSS</text>
<text x="118.8" y="70.3">VSS</text>
<text x="126.9" y="66.7">VSS</text>
<text x="126.9" y="68.5">VSS</text>
<text x="126.9" y="70.3">VSS</text>
<text x="118.8" y="72.2">VSS</text>
<text x="118.8" y="74">VSS</text>
<text x="118.8" y="75.8">VSS</text>
<text x="118.8" y="77.6">VSS</text>
<text x="126.9" y="72.2">VSS</text>
<text x="126.9" y="74">VSS</text>
<text x="126.9" y="75.8">VSS</text>
<text x="126.9" y="77.6">VSS</text>
<text x="118.8" y="79.5">VSS</text>
<text x="118.8" y="81.3">VSS</text>
<text x="118.8" y="83.1">VSS</text>
<text x="126.9" y="79.5">VSS</text>
<text x="126.9" y="81.3">VSS</text>
<text x="126.9" y="83.1">VSS</text>
<text x="118.8" y="85">VSS</text>
<text x="118.8" y="86.8">VSS</text>
<text x="118.8" y="88.6">VSS</text>
<text x="126.9" y="85">VSS</text>
<text x="126.9" y="86.8">VSS</text>
<text x="126.9" y="88.6">VSS</text>
<text x="118.8" y="90.4">VSS</text>
<text x="118.8" y="92.2">VSS</text>
<text x="118.8" y="94.1">VSS</text>
<text x="118.8" y="95.9">VSS</text>
<text x="126.9" y="90.4">VSS</text>
<text x="126.9" y="92.2">VSS</text>
<text x="126.9" y="94.1">VSS</text>
<text x="126.9" y="95.9">VSS</text>
<text x="118.8" y="97.7">VSS</text>
<text x="118.8" y="99.6">VSS</text>
<text x="118.8" y="101.4">VSS</text>
<text x="126.9" y="97.7">VSS</text>
<text x="126.9" y="99.6">VSS</text>
<text x="126.9" y="101.4">VSS</text>
<text x="118.8" y="103.2">VSS</text>
<text x="118.8" y="105">VSS</text>
<text x="118.8" y="106.9">VSS</text>
<text x="126.9" y="103.2">VSS</text>
<text x="126.9" y="105">VSS</text>
<text x="126.9" y="106.9">VSS</text>
<text x="118.8" y="108.7">VSS</text>
<text x="118.8" y="110.5">VSS</text>
<text x="118.8" y="112.4">VSS</text>
<text x="126.9" y="108.7">VSS</text>
<text x="126.9" y="110.5">VSS</text>
<text x="126.9" y="112.4">VSS</text>
<text x="207.3" y="113.1">V+</text>
<text x="118.8" y="114.2">VSS</text>
<text x="118.8" y="116">VSS</text>
<text x="118.8" y="117.9">VSS</text>
<text x="118.8" y="119.7">VSS</text>
<text x="126.9" y="114.2">VSS</text>
<text x="126.9" y="116">VSS</text>
<text x="126.9" y="117.9">VSS</text>
<text x="126.9" y="119.7">VSS</text>
<text x="204.8" y="116">HYST</text>
<text x="209.1" y="116">-OS</text>
<text x="118.8" y="121.5">VSS</text>
<text x="118.8" y="123.3">VSS</text>
<text x="118.8" y="125.1">VSS</text>
<text x="126.9" y="121.5">VSS</text>
<text x="126.9" y="123.3">VSS</text>
<text x="126.9" y="125.1">VSS</text>
<text x="204.7" y="121.5">VTEMP</text>
<text x="206.9" y="124.4">GND</text>
<text x="118.8" y="127">VSS</text>
<text x="118.8" y="128.8">VSS</text>
<text x="118.8" y="130.6">VSS</text>
<text x="126.9" y="127">VSS</text>
<text x="126.9" y="128.8">VSS</text>
<text x="126.9" y="130.6">VSS</text>
<text x="118.8" y="132.5">VSS</text>
<text x="118.8" y="134.3">VSS</text>
<text x="118.8" y="136.1">VSS</text>
<text x="118.8" y="137.9">VSS</text>
<text x="126.9" y="132.5">VSS</text>
<text x="126.9" y="134.3">VSS</text>
<text x="126.9" y="136.1">VSS</text>
<text x="126.9" y="137.9">VSS</text>
<text x="118.8" y="139.7">VSS</text>
<text x="118.8" y="141.6">VSS</text>
<text x="118.8" y="143.4">VSS</text>
<text x="126.9" y="139.7">VSS</text>
<text x="126.9" y="141.6">VSS</text>
<text x="126.9" y="143.4">VSS</text>
<text x="118.8" y="145.2">VSS</text>
<text x="118.8" y="147.1">VSS</text>
<text x="118.8" y="148.9">VSS</text>
<text x="126.9" y="145.2">VSS</text>
<text x="126.9" y="147.1">VSS</text>
<text x="126.9" y="148.9">VSS</text>
<text x="118.8" y="150.7">VSS</text>
<text x="118.8" y="152.6">VSS</text>
<text x="118.8" y="154.4">VSS</text>
<text x="126.9" y="150.7">VSS</text>
<text x="126.9" y="152.6">VSS</text>
<text x="126.9" y="154.4">VSS</text>
<text x="118.8" y="156.2">VSS</text>
<text x="118.8" y="158">VSS</text>
<text x="118.8" y="159.9">VSS</text>
<text x="118.8" y="161.7">VSS</text>
<text x="126.9" y="156.2">VSS</text>
<text x="126.9" y="158">VSS</text>
<text x="126.9" y="159.9">VSS</text>
<text x="126.9" y="161.7">VSS</text>
<text x="118.8" y="163.5">VSS</text>
<text x="118.8" y="165.4">VSS</text>
<text x="118.8" y="167.2">VSS</text>
<text x="126.9" y="163.5">VSS</text>
<text x="126.9" y="165.4">VSS</text>
<text x="126.9" y="167.2">VSS</text>
<text x="118.8" y="169">VSS</text>
<text x="118.8" y="170.8">VSS</text>
<text x="118.8" y="172.6">VSS</text>
<text x="126.9" y="169">VSS</text>
<text x="126.9" y="170.8">VSS</text>
<text x="126.9" y="172.6">VSS</text>
<text x="118.8" y="174.5">VSS</text>
<text x="118.8" y="176.3">VSS</text>
<text x="118.8" y="178.1">VSS</text>
<text x="118.8" y="180">VSS</text>
<text x="126.9" y="174.5">VSS</text>
<text x="126.9" y="176.3">VSS</text>
<text x="126.9" y="178.1">VSS</text>
<text x="126.9" y="180">VSS</text>
<text x="118.8" y="181.8">VSS</text>
<text x="118.8" y="183.6">VSS</text>
<text x="126.9" y="181.8">VSS</text>
<text x="126.9" y="183.6">VSS</text>
<text x="126.9" y="185.4">VSS</text>
</g>
</svg>
